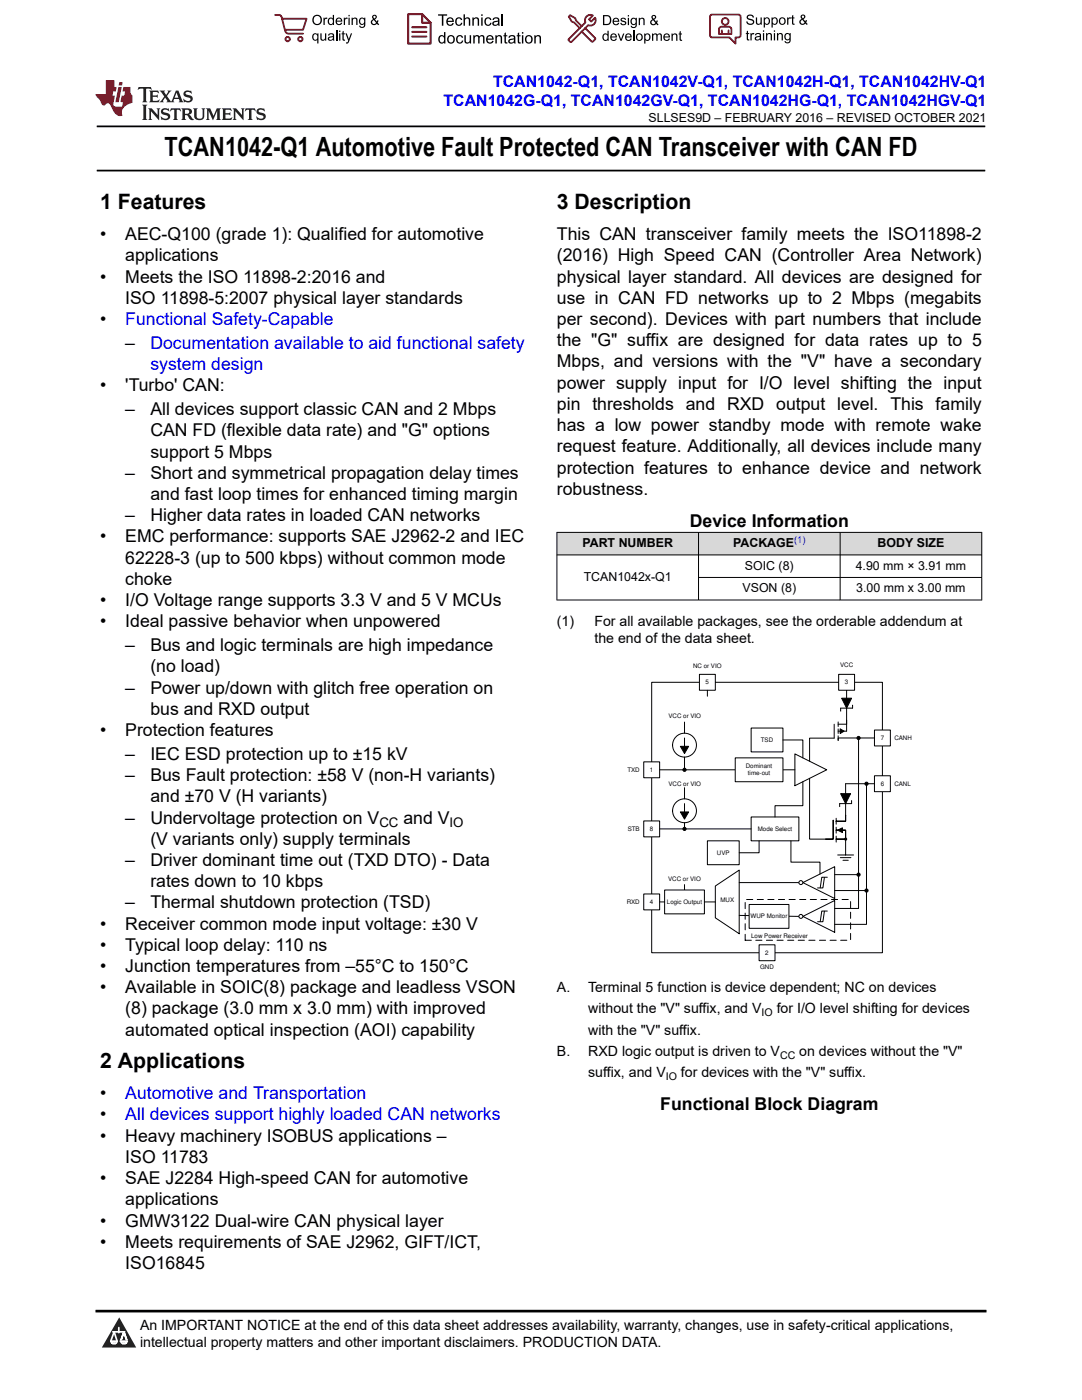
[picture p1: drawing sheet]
<svg xmlns="http://www.w3.org/2000/svg" width="216mm" height="279mm" viewBox="0 0 216 279" stroke-linecap="round" stroke-linejoin="round" font-family="sans-serif">
<path d="M19.3 25.2h177.3M19.3 34h177.3" fill="none" stroke="#000" stroke-width=".35"/>
<g fill="#d8d8d8">
<path d="M111.1 106.2h84.8v4.5h-84.8z" fill-rule="evenodd"/>
<path d="M111.2 106.3h28.1v4.4h-28.1z" fill-rule="evenodd"/>
<path d="M139.4 106.3h28.2v4.4h-28.2z" fill-rule="evenodd"/>
<path d="M167.7 106.3h28.1v4.4h-28.1z" fill-rule="evenodd"/>
</g>
<g fill="none" stroke="#000" stroke-width=".2">
<path d="M111.1 106.2h84.9M111.1 110.7h84.9M111.1 119.7h84.9M111.1 106.2v13.6M139.4 106.2v13.6M139.4 115.2h56.6M167.6 106.2v13.6M195.9 106.2v13.6M130 136.2h46.1v53.9h-46.1zM167.9 139.3h2l-1 2zM168.9 137.4v8.5M167.7 141.3h2.4"/>
<path d="M136.6 176.5v1.3M147.5 176.1h11.9M166.3 163.7v3.8h-1.5M166.8 165.7h1.9v1.8h-1.9M166.8 163.3v1.2M166.8 165.1v1.2M166.8 166.9v1.2M167.1 165.7l1-.5v1zM168.7 162.7v1.2h-1.9M147.5 182.7l11.9 .2"/>
</g>
<g fill="#000">
<path d="M167.1 165.7l1-.5v1z"/>
<path d="M167.9 139.3h2l-1 2z" fill-rule="evenodd"/>
<circle cx="168.7" cy="167.5" r=".32"/>
</g>
<path d="M167.7 141.3v.6h.3M170.1 141.3v-.6h-.4" fill="none" stroke="#000" stroke-width=".2" stroke-dasharray=".6 .4"/>
<path d="M174.5 154.8h3.2v3.2h-3.2z" fill-rule="evenodd" fill="#fff"/>
<path d="M174.5 154.8h3.2v3.2h-3.2z" fill="none" stroke="#000" stroke-width=".2"/>
<path d="M174.5 145.7h3.2v3.2h-3.2z" fill-rule="evenodd" fill="#fff"/>
<g fill="none" stroke="#000" stroke-width=".2">
<path d="M174.5 145.7h3.2v3.2h-3.2zM174.5 147.3h-3.2v27.3h-4.8M174.5 156.4h-1.6v21.3h-6.4M160.2 176.1l6.3-3.1v6.3zM164.5 175.1l-.3 2.1h-1.1M165.1 175.1h-1.1l-.3 2.1"/>
<circle cx="171.3" cy="147.3" r=".32"/>
<circle cx="172.9" cy="156.4" r=".32"/>
</g>
<g fill="#000">
<circle cx="171.3" cy="147.3" r=".32"/>
<circle cx="172.9" cy="156.4" r=".32"/>
</g>
<path d="M149.9 145.3h6.3v4.8h-6.3z" fill-rule="evenodd" fill="#fff"/>
<path d="M149.9 145.3h6.3v4.8h-6.3zM158.6 150.5l6.4 3.1-6.4 3.2zM161.5 155.3v12.2h3.3M166.5 147.3h-5v4.6M167.7 158.4h2l-1 2zM168.7 156.4v6.4M167.1 170.6h3.2M167.5 160.4h2.4M167.7 171.2h2.1M168.2 171.7h1.1M168.7 167.5v3.1" fill="none" stroke="#000" stroke-width=".2"/>
<path d="M167.7 158.4h2l-1 2z" fill-rule="evenodd" fill="#000"/>
<path d="M167.5 160.4v.6h.3M169.9 160.4v-.6h-.4" fill="none" stroke="#000" stroke-width=".2" stroke-dasharray=".6 .4"/>
<path d="M141.1 167.8h6.4v4.8h-6.4z" fill-rule="evenodd" fill="#fff"/>
<path d="M141.1 167.8h6.4v4.8h-6.4z" fill="none" stroke="#000" stroke-width=".2"/>
<path d="M149.9 163h9.5v4.8h-9.5z" fill-rule="evenodd" fill="#fff"/>
<path d="M149.9 163h9.5v4.8h-9.5z" fill="none" stroke="#000" stroke-width=".2"/>
<path d="M128.4 178.4h3.2v3.2h-3.2z" fill-rule="evenodd" fill="#fff"/>
<path d="M128.4 178.4h3.2v3.2h-3.2z" fill="none" stroke="#000" stroke-width=".2"/>
<path d="M128.4 163.8h3.2v3.2h-3.2z" fill-rule="evenodd" fill="#fff"/>
<path d="M128.4 163.8h3.2v3.2h-3.2z" fill="none" stroke="#000" stroke-width=".2"/>
<path d="M132.6 177.6h8v4.8h-8z" fill-rule="evenodd" fill="#fff"/>
<path d="M132.6 177.6h8v4.8h-8z" fill="none" stroke="#000" stroke-width=".2"/>
<path d="M139.6 134.6h3.1v3.2h-3.1z" fill-rule="evenodd" fill="#fff"/>
<path d="M139.6 134.6h3.1v3.2h-3.1z" fill="none" stroke="#000" stroke-width=".2"/>
<path d="M167.3 134.6h3.2v3.2h-3.2z" fill-rule="evenodd" fill="#fff"/>
<path d="M167.3 134.6h3.2v3.2h-3.2zM131.6 180h1M131.6 165.4h5M140.6 180h2.1" fill="none" stroke="#000" stroke-width=".2"/>
<path d="M128.4 152h3.2v3.2h-3.2z" fill-rule="evenodd" fill="#fff"/>
<g fill="none" stroke="#000" stroke-width=".2">
<path d="M141.1 137.8v1.1M128.4 152h3.2v3.2h-3.2zM131.6 153.6h15.1M135.8 148.9h1.6l-.8 1.5zM136.6 144.1v2.2M136.6 147.3v2.1M136.6 151.1v2.5M156.2 147.7h4v3.5M156.2 153.6h2.4M168.7 156.4h4.2M171.3 147.3h-4.1v.5M136.6 165.4h13.3"/>
<path d="M151.5 167.8v2.4h-4M157.8 167.8v4.3h5.8v2.3"/>
<circle cx="136.6" cy="153.6" r=".32"/>
<circle cx="136.6" cy="148.7" r="2.38"/>
<circle cx="136.6" cy="165.4" r=".32"/>
</g>
<g fill="#000">
<path d="M135.8 148.9h1.6l-.8 1.5z"/>
<circle cx="136.6" cy="153.6" r=".32"/>
<circle cx="136.6" cy="165.4" r=".32"/>
</g>
<path d="M151.5 188.6h3.1v3.1h-3.1z" fill-rule="evenodd" fill="#fff"/>
<path d="M151.5 188.6h3.1v3.1h-3.1z" fill="none" stroke="#000" stroke-width=".2"/>
<circle cx="159.8" cy="176.1" r=".4" fill="#fff"/>
<g fill="none" stroke="#000" stroke-width=".2">
<path d="M136.6 157.2v2.2M160.2 156v4.8h-5.6v2.2M135.8 162h1.6l-.8 1.5zM136.6 160.4v2.1M136.6 164.2v.9"/>
<circle cx="136.6" cy="161.8" r="2.38"/>
<circle cx="159.8" cy="176.1" r=".4"/>
</g>
<path d="M135.8 162h1.6l-.8 1.5z" fill="#000"/>
<path d="M146.7 151.2h9.5v4.8h-9.5z" fill-rule="evenodd" fill="#fff"/>
<path d="M146.7 151.2h9.5v4.8h-9.5zM168.7 162.7v.1M160.2 182.9l6.3-3.2v6.4zM164.5 181.9l-.3 2.1h-1.1M165.1 181.8h-1.1l-.3 2.1" fill="none" stroke="#000" stroke-width=".2"/>
<circle cx="159.8" cy="182.9" r=".4" fill="#fff"/>
<g fill="none" stroke="#000" stroke-width=".2">
<path d="M142.7 176.8l4.8-3.2v12.7l-4.8-3.1zM171.3 174.6v6.7h-4.8M172.9 177.7v6.8h-6.4"/>
<circle cx="171.3" cy="174.6" r=".32"/>
<circle cx="172.9" cy="177.7" r=".32"/>
<circle cx="159.8" cy="182.9" r=".4"/>
</g>
<g fill="#000">
<circle cx="171.3" cy="174.6" r=".32"/>
<circle cx="172.9" cy="177.7" r=".32"/>
</g>
<path d="M149.5 180.5h7.9v4.8h-7.9z" fill-rule="evenodd" fill="#fff"/>
<path d="M166.5 144.5v2.8M167.2 144.1v.9M167.2 145.5v.9M167.2 146.9v.9M167.2 145.9h1.7M167.6 145.5l.8 .4-.8 .5zM168.9 143.7v.8h-1.7M149.5 180.5h7.9v4.8h-7.9z" fill="none" stroke="#000" stroke-width=".2"/>
<path d="M148.7 179.5h21v8.2h-21z" fill="none" stroke="#000" stroke-width=".2" stroke-dasharray="1.2 .9"/>
<path d="M167.6 145.5l.8 .4-.8 .5z" fill="#000"/>
<path d="M0 0h215.9v23.8h-215.9z" fill-rule="evenodd" fill="#fff"/>
<path d="M27.7 17.4l-.2 .6 .5-.3h.6v.1v2.2l-.2 .4h1l-.2-.4v-2.2v-.1h.5l.5 .3-.1-.6zM29.8 18.1l.2 .4v1.5l-.2 .4h1.9l.1-.6a1.08 1.08 0 0 1-1.3 .2v-.7h.6l.4 .2v-.6l-.4 .2h-.6v-.6l.2-.1a1 1 0 0 1 1 .2l-.1-.5zM31.8 18.1l1 1.1-1 1.2h.9l-.2-.2 .4-.7 .5 .7-.2 .2h1.6l-.2-.2 .1-.4h1l.1 .4-.1 .2h.9l-.2-.3-.8-2h-.5l-1 2.2-.8-1.1 .9-1.1h-.8l.2 .2-.5 .7-.3-.7 .1-.2zM35.2 18.5l.4 1h-.8zM36.8 18.2a.65 .65 0 0 0-.2 .7 .65 .65 0 0 0 .6 .5l.7 .2 .1 .2a.79 .79 0 0 1-.7 .4 .79 .79 0 0 1-.7-.5l.1 .7 .2-.1a.93 .93 0 0 0 1.1 .1 .93 .93 0 0 0 .4-1 1.46 1.46 0 0 0-1.2-.6l-.1-.3a1.09 1.09 0 0 1 1.2 .2l-.2-.6-.1 .1-.6-.2zM28.4 20.9l.2 .4v2.3l-.2 .3h1l-.2-.3v-2.3l.2-.4zM29.6 21.6l.2 .4v1.6l-.2 .3h.8l-.3-.3v-1.4l1.7 1.8v-2l.2-.4h-.8l.2 .2 .1 1.1-1.2-1.3zM32.3 21.8a.65 .65 0 0 0-.2 .7 .65 .65 0 0 0 .7 .4l.6 .2 .1 .2a.79 .79 0 0 1-.7 .4 .79 .79 0 0 1-.7-.5l.1 .7 .2-.1a.93 .93 0 0 0 1.1 .1 .93 .93 0 0 0 .4-.9 1.46 1.46 0 0 0-1.2-.6l-.1-.4a1.09 1.09 0 0 1 1.2 .2l-.2-.6-.1 .1-.6-.1zM34.1 21.6l-.1 .7a.63 .63 0 0 1 .7-.4l.1 1.7-.3 .3h1l-.2-.3v-1.7a.66 .66 0 0 1 .8 .4l-.1-.7zM36.2 21.6l.2 .4v1.6l-.2 .3h.9l-.2-.2v-.7h.5l.1 .2a.79 .79 0 0 0 1.2 .6l-1-.9a.61 .61 0 0 0 .6-.6 .61 .61 0 0 0-.5-.6zM36.9 21.9h.2a.47 .47 0 0 1 .5 .1 .47 .47 0 0 1 .1 .5l-.2 .2h-.6zM38.5 21.6l.2 .2a2.27 2.27 0 0 0 .4 2 1.04 1.04 0 0 0 1.7-.7v-1.3l.2-.2h-.8l.2 .4v1.1a.6 .6 0 0 1-.6 .6 .6 .6 0 0 1-.6-.6v-1.1l.3-.4zM41.1 21.6l.2 .4v1.6l-.2 .3h.7l-.2-.3v-1.5l.9 1.9 .8-1.9v1.5l-.2 .3h1l-.3-.3v-1.6l.3-.4h-.8l-.7 1.5-.7-1.5zM44.3 21.6l.2 .4v1.6l-.2 .3h1.9l.1-.5a1.09 1.09 0 0 1-1.3 .1v-.6h.6l.4 .1v-.6l-.4 .2h-.6v-.6l.2-.1a1.01 1.01 0 0 1 1 .3l-.1-.6zM46.4 21.6l.3 .4v1.6l-.3 .3h.8l-.2-.3v-1.4l1.6 1.8v-2l.2-.4h-.7l.2 .2v1.1l-1.2-1.3zM49 21.6l-.1 .7a.63 .63 0 0 1 .8-.4v1.7l-.3 .3h1l-.2-.3v-1.7a.66 .66 0 0 1 .8 .4l-.1-.7zM51.4 21.8a.65 .65 0 0 0-.2 .7 .65 .65 0 0 0 .6 .4l.6 .2 .2 .2a.79 .79 0 0 1-.8 .4 .79 .79 0 0 1-.6-.5l.1 .7 .2-.1a.93 .93 0 0 0 1 .1 .93 .93 0 0 0 .5-.9 1.46 1.46 0 0 0-1.3-.6l-.1-.4a1.09 1.09 0 0 1 1.3 .2l-.2-.6-.2 .1-.5-.1z" fill="#231f20"/>
<path d="M21.1 16v2.8h-2.1l.1 .3 .9 1a.95 .95 0 0 0 .9 .9 .59 .59 0 0 1 .6-.4 .59 .59 0 0 1 .5 .4l.4 .8a1.59 1.59 0 0 0 2.1 1.3 1.61 1.61 0 0 1 1-2.2l1-.4-.1-1.5a1.59 1.59 0 0 1-.4-1.6h-1.4l-.2 .9h.5l-.1 .8h-.5l-.2 1v.2l.4 .1-.2 .9h-.6a.73 .73 0 0 1-1.1-.7l.3-1.5h-.5l.2-.8h.5l.2-.9h-.5v-1.4zM23.6 17.4l-.6 3h.7l.6-3zM23.8 16.4l-.1 .7h.7l.1-.7z" fill="#ed1c24"/>
<g fill="#000">
<path d="M62.3 4a1 1 0 0 1 2 0 1 1 0 0 1-2 0zM62.8 3.4a.78 .78 0 0 0-.1 1.1 .78 .78 0 0 0 1.1 .1 .78 .78 0 0 0 .1-1.1 .78 .78 0 0 0-1.1-.1z" fill-rule="evenodd"/>
<path d="M62.5 6.8l.4-.2 .4 .3v-.2h.2v2h-.2v-.7a.68 .68 0 0 1-.9-.1 .68 .68 0 0 1 0-.9zM62.6 7a.51 .51 0 0 0-.1 .6 .51 .51 0 0 0 .7 .2 .51 .51 0 0 0 .1-.7 .51 .51 0 0 0-.7-.1z" fill-rule="evenodd"/>
<path d="M64.5 3.5h.3v.3l.1-.3h.3l.1 .1-.1 .2a.32 .32 0 0 0-.3 0 .32 .32 0 0 0-.1 .4v.8h-.3z" fill-rule="evenodd"/>
<path d="M63.9 6.7h.3v.8a.36 .36 0 0 0 .3 .4 .36 .36 0 0 0 .4-.5v-.7h.2v1.4h-.2v-.2a.51 .51 0 0 1-.6 .2 .51 .51 0 0 1-.4-.5z" fill-rule="evenodd"/>
<path d="M65.6 3.7l.4-.2 .4 .2v-.7h.3v2h-.3v-.2a.7 .7 0 0 1-1-.1 .7 .7 0 0 1 .2-1zM65.8 3.8a.51 .51 0 0 0-.1 .7 .51 .51 0 0 0 .6 .2 .51 .51 0 0 0 .1-.7 .51 .51 0 0 0-.6-.2z" fill-rule="evenodd"/>
<path d="M65.6 6.8a.66 .66 0 0 1 .8-.1 .66 .66 0 0 1 .3 .8v.6h-.2l-.1-.2a.52 .52 0 0 1-.7 .2 .52 .52 0 0 1-.2-.6l.3-.2a.42 .42 0 0 0 .6-.3l-.3-.2-.3 .1-.1 .2h-.3zM65.7 7.6a.35 .35 0 0 0 .3 .4 .35 .35 0 0 0 .4-.4v-.2z" fill-rule="evenodd"/>
<path d="M67.7 6.1h.2v.3h-.2zM67.7 6.7h.2v1.4h-.2z" fill-rule="evenodd"/>
<path d="M67.1 3.7a.68 .68 0 0 1 .9-.1 .68 .68 0 0 1 .3 .7h-1.1a.42 .42 0 0 0 .3 .5 .42 .42 0 0 0 .5-.3h.3a.73 .73 0 0 1-1.1 .4 .73 .73 0 0 1-.1-1.2zM67.4 3.8l-.2 .3h.8l-.2-.4z" fill-rule="evenodd"/>
<path d="M68.6 3.5h.2v.3l.2-.3h.3l.1 .1-.1 .2a.32 .32 0 0 0-.4 0 .32 .32 0 0 0-.1 .4v.8h-.2z" fill-rule="evenodd"/>
<path d="M68.3 6.3l.3-.1v.5h.2v.1h-.2v.9l.3 .4a.36 .36 0 0 1-.4 0 .36 .36 0 0 1-.2-.4v-.9h-.1v-.1h.1z" fill-rule="evenodd"/>
<path d="M68.9 6.7h.3l.4 1.1 .4-1.1h.3l-.6 1.4a.51 .51 0 0 1-.6 .6l-.1-.3h.3l.2-.3z" fill-rule="evenodd"/>
<path d="M69.5 3h.3v.3h-.3zM69.5 3.5h.3v1.5h-.3z" fill-rule="evenodd"/>
<path d="M70.2 3.5h.2v.2a.52 .52 0 0 1 .6-.2 .52 .52 0 0 1 .3 .6v.9h-.2v-.9a.34 .34 0 0 0-.3-.4 .34 .34 0 0 0-.4 .3v1h-.2z" fill-rule="evenodd"/>
<path d="M71.8 3.7l.4-.2 .5 .2v-.2h.2v1.3a.64 .64 0 0 1-.5 .8 .64 .64 0 0 1-.7-.5h.2a.41 .41 0 0 0 .5 .2 .41 .41 0 0 0 .2-.5 .69 .69 0 0 1-.9-.1 .69 .69 0 0 1 .1-1zM72 3.8a.5 .5 0 0 0-.1 .7 .5 .5 0 0 0 .7 .1 .5 .5 0 0 0 .1-.6 .5 .5 0 0 0-.7-.2z" fill-rule="evenodd"/>
<path d="M74.4 3.1a.47 .47 0 0 1 .7 .1 .47 .47 0 0 1-.3 .7l.4 .4 .1-.3 .2 .1-.1 .4 .3 .3-.2 .2-.3-.3a.63 .63 0 0 1-1 .1 .63 .63 0 0 1 .3-1l-.3-.4zM74.5 3.4a.27 .27 0 0 0 .5 0 .27 .27 0 0 0-.5 0zM74.4 4.1a.4 .4 0 0 0 0 .6 .4 .4 0 0 0 .6-.1l-.4-.6z" fill-rule="evenodd"/>
<path d="M87.4 2.9h1.8v.2h-.7v2h-.3v-2h-.8z" fill-rule="evenodd"/>
<path d="M87.6 7.2l.5-.2 .5 .2v-.8h.3v2.3h-.3v-.2a.76 .76 0 0 1-1-.1 .76 .76 0 0 1-.1-1zM87.9 7.4a.58 .58 0 0 0-.2 .7 .58 .58 0 0 0 .8 .2 .58 .58 0 0 0 .1-.7 .58 .58 0 0 0-.7-.2z" fill-rule="evenodd"/>
<path d="M89.5 7.2a.81 .81 0 0 1 1.1 .1 .81 .81 0 0 1-.2 1.2 .81 .81 0 0 1-1.1-.2l-.1-.7zM89.6 7.4a.57 .57 0 0 0 0 .8 .57 .57 0 0 0 .8 0 .57 .57 0 0 0 0-.7 .57 .57 0 0 0-.8-.1z" fill-rule="evenodd"/>
<path d="M89.3 3.7a.77 .77 0 0 1 .9-.2 .77 .77 0 0 1 .4 .9h-1.3a.48 .48 0 0 0 .4 .5 .48 .48 0 0 0 .6-.3h.3a.83 .83 0 0 1-1.3 .4 .83 .83 0 0 1 0-1.3zM89.5 3.8l-.2 .4h1l-.3-.5z" fill-rule="evenodd"/>
<path d="M91 3.7a.7 .7 0 0 1 1.2 .3h-.2a.45 .45 0 0 0-.6-.3 .45 .45 0 0 0-.3 .6 .45 .45 0 0 0 .3 .6 .45 .45 0 0 0 .6-.4l.3 .1a.76 .76 0 0 1-1.1 .5 .76 .76 0 0 1-.3-1.1z" fill-rule="evenodd"/>
<path d="M91.2 7.2a.7 .7 0 0 1 1.2 .3l-.3 .1a.45 .45 0 0 0-.5-.4 .45 .45 0 0 0-.3 .7 .45 .45 0 0 0 .3 .6 .45 .45 0 0 0 .6-.4h.2a.76 .76 0 0 1-1 .5 .76 .76 0 0 1-.4-1.1z" fill-rule="evenodd"/>
<path d="M92.5 2.9h.3v.8a.59 .59 0 0 1 .7-.2 .59 .59 0 0 1 .3 .6v1h-.2v-1a.4 .4 0 0 0-.5-.4 .4 .4 0 0 0-.3 .5v.9h-.3z" fill-rule="evenodd"/>
<path d="M92.7 7h.2v.9a.41 .41 0 0 0 .5 .6 .41 .41 0 0 0 .3-.6v-.9h.3v1.7h-.3v-.3a.58 .58 0 0 1-.7 .3 .58 .58 0 0 1-.3-.7z" fill-rule="evenodd"/>
<path d="M94.3 3.5h.2v.2a.59 .59 0 0 1 .7-.2 .59 .59 0 0 1 .4 .6v1h-.3v-1a.41 .41 0 0 0-.4-.4 .41 .41 0 0 0-.4 .5v.9h-.2z" fill-rule="evenodd"/>
<path d="M94.4 7h.3v.3a.56 .56 0 0 1 1 0 .54 .54 0 0 1 .6-.3 .54 .54 0 0 1 .4 .5v1.2h-.3v-1.1a.34 .34 0 0 0-.3-.4 .34 .34 0 0 0-.4 .3v1.2h-.3v-1.1a.38 .38 0 0 0-.5-.3 .38 .38 0 0 0-.2 .5v.9h-.3z" fill-rule="evenodd"/>
<path d="M96 2.9h.3v.3h-.3zM96 3.5h.3v1.6h-.3z" fill-rule="evenodd"/>
<path d="M96.8 3.7a.7 .7 0 0 1 1.3 .3h-.3a.45 .45 0 0 0-.6-.3 .45 .45 0 0 0-.3 .6 .45 .45 0 0 0 .3 .6 .45 .45 0 0 0 .6-.4l.3 .1a.76 .76 0 0 1-1.1 .5 .76 .76 0 0 1-.3-1.1z" fill-rule="evenodd"/>
<path d="M97.2 7.2a.77 .77 0 0 1 .9-.1 .77 .77 0 0 1 .4 .8h-1.2a.48 .48 0 0 0 .3 .6 .48 .48 0 0 0 .6-.4l.3 .1a.83 .83 0 0 1-1.3 .3 .83 .83 0 0 1 0-1.3zM97.4 7.4l-.1 .3h.9l-.2-.4z" fill-rule="evenodd"/>
<path d="M98.8 7h.3v.3a.59 .59 0 0 1 .7-.3 .59 .59 0 0 1 .4 .7v1h-.3v-1a.41 .41 0 0 0-.5-.5 .41 .41 0 0 0-.3 .6v.9h-.3z" fill-rule="evenodd"/>
<path d="M98.4 3.7a.74 .74 0 0 1 1-.2 .74 .74 0 0 1 .3 .9v.7h-.3v-.2a.59 .59 0 0 1-.8 .3 .59 .59 0 0 1-.3-.8l1.1-.3a.42 .42 0 0 0-.4-.4 .42 .42 0 0 0-.5 .3h-.2zM98.6 4.5a.36 .36 0 0 0 .2 .5 .36 .36 0 0 0 .5-.2l.1-.5z" fill-rule="evenodd"/>
<path d="M100.7 6.6l.2-.1v.5h.3v.2h-.3v1l.1 .2h.2l.1 .3a.41 .41 0 0 1-.5-.1 .41 .41 0 0 1-.1-.4v-1h-.2v-.2h.2z" fill-rule="evenodd"/>
<path d="M101.6 7.2a.74 .74 0 0 1 .9-.2 .74 .74 0 0 1 .3 1l.1 .7h-.3v-.2a.59 .59 0 0 1-.8 .2 .59 .59 0 0 1-.3-.8l1-.3a.42 .42 0 0 0-.3-.4 .42 .42 0 0 0-.5 .3h-.3zM101.8 8.1a.36 .36 0 0 0 .1 .5 .36 .36 0 0 0 .5-.3l.2-.4z" fill-rule="evenodd"/>
<path d="M103.3 6.6l.3-.1v.5h.3v.2h-.3v1l.1 .2h.2v.3a.41 .41 0 0 1-.5-.1 .41 .41 0 0 1-.1-.4v-1h-.2v-.2h.2z" fill-rule="evenodd"/>
<path d="M104.1 6.4h.3v.3h-.3zM104.1 7h.3v1.7h-.3z" fill-rule="evenodd"/>
<path d="M105 7.2a.81 .81 0 0 1 1.1 .1 .81 .81 0 0 1-.1 1.2 .81 .81 0 0 1-1.2-.2v-.7zM105.2 7.4a.57 .57 0 0 0-.1 .8 .57 .57 0 0 0 .8 0 .57 .57 0 0 0 0-.7 .57 .57 0 0 0-.7-.1z" fill-rule="evenodd"/>
<path d="M106.6 7h.3v.3a.59 .59 0 0 1 .7-.3 .59 .59 0 0 1 .4 .7v1h-.3v-1a.41 .41 0 0 0-.5-.5 .41 .41 0 0 0-.3 .6v.9h-.3z" fill-rule="evenodd"/>
<path d="M120.3 3h.7a1 1 0 0 1 1 1 1 1 0 0 1-1 1h-.7zM120.6 3.2v1.6h.4a.77 .77 0 0 0 .7-.8 .77 .77 0 0 0-.7-.8z" fill-rule="evenodd"/>
<path d="M120.4 6.9l.4-.2 .4 .2v-.8h.3v2h-.3v-.1a.7 .7 0 0 1-.9-.2 .7 .7 0 0 1 .1-.9zM120.6 7a.51 .51 0 0 0-.1 .7 .51 .51 0 0 0 .6 .1 .51 .51 0 0 0 .1-.6 .51 .51 0 0 0-.6-.2z" fill-rule="evenodd"/>
<path d="M122 6.9a.68 .68 0 0 1 .8-.2 .68 .68 0 0 1 .3 .8h-1.1a.42 .42 0 0 0 .3 .5 .42 .42 0 0 0 .5-.3h.3a.73 .73 0 0 1-1.1 .3 .73 .73 0 0 1 0-1.1zM122.2 7l-.2 .3h.8l-.2-.4z" fill-rule="evenodd"/>
<path d="M122.4 3.7a.68 .68 0 0 1 .8-.1 .68 .68 0 0 1 .4 .8h-1.1a.42 .42 0 0 0 .3 .4 .42 .42 0 0 0 .5-.3l.3 .1a.73 .73 0 0 1-1.2 .3 .73 .73 0 0 1 0-1.2zM122.6 3.8l-.1 .3h.8l-.2-.3z" fill-rule="evenodd"/>
<path d="M123.9 3.7l.1-.1a.62 .62 0 0 1 .9 .3l-.2 .1a.29 .29 0 0 0-.3-.3 .29 .29 0 0 0-.3 .3l.1 .1a.58 .58 0 0 1 .6 .1 .58 .58 0 0 1 .1 .6 .67 .67 0 0 1-1.1-.2l.2-.1a.33 .33 0 0 0 .4 .4 .33 .33 0 0 0 .3-.4 .71 .71 0 0 1-.9-.6z" fill-rule="evenodd"/>
<path d="M123.3 6.7h.2l.4 1.2 .4-1.2h.3l-.6 1.4h-.2z" fill-rule="evenodd"/>
<path d="M125.3 3h.2v.3h-.2zM125.3 3.6h.2v1.4h-.2z" fill-rule="evenodd"/>
<path d="M124.9 6.9a.68 .68 0 0 1 .8-.2 .68 .68 0 0 1 .4 .8h-1.1a.42 .42 0 0 0 .3 .5 .42 .42 0 0 0 .5-.3h.3a.73 .73 0 0 1-1.2 .3 .73 .73 0 0 1 0-1.1zM125.1 7l-.1 .3h.8l-.2-.4z" fill-rule="evenodd"/>
<path d="M126 3.7l.4-.2 .4 .2v-.1h.3v1.2a.64 .64 0 0 1-.5 .8 .64 .64 0 0 1-.8-.5l.3 .1a.41 .41 0 0 0 .5 .2 .41 .41 0 0 0 .2-.6 .69 .69 0 0 1-.9-.1 .69 .69 0 0 1 .1-1zM126.2 3.9a.5 .5 0 0 0-.1 .6 .5 .5 0 0 0 .6 .2 .5 .5 0 0 0 .2-.7 .5 .5 0 0 0-.7-.1z" fill-rule="evenodd"/>
<path d="M126.9 7.4a.73 .73 0 0 1 1.4 0 .73 .73 0 0 1-1.4 0zM127.3 7a.5 .5 0 0 0-.1 .7 .5 .5 0 0 0 .7 0 .5 .5 0 0 0 0-.6 .5 .5 0 0 0-.6-.1z" fill-rule="evenodd"/>
<path d="M127.5 3.6h.2v.2a.52 .52 0 0 1 .6-.3 .52 .52 0 0 1 .3 .6v.9h-.2v-.9a.34 .34 0 0 0-.3-.4 .34 .34 0 0 0-.4 .3v1h-.2z" fill-rule="evenodd"/>
<path d="M128.5 6.7h.3v.2a.67 .67 0 0 1 .9 0 .67 .67 0 0 1 0 .9 .55 .55 0 0 1-.9 .2v.7h-.3zM128.9 7a.5 .5 0 0 0-.1 .7 .5 .5 0 0 0 .6 .1 .5 .5 0 0 0 .2-.6 .5 .5 0 0 0-.7-.2z" fill-rule="evenodd"/>
<path d="M130.1 6.7h.2v.2a.49 .49 0 0 1 .9 0l.4-.2a.42 .42 0 0 1 .5 .4v1h-.3v-.9a.3 .3 0 0 0-.2-.3 .3 .3 0 0 0-.4 .2v1h-.2v-.9a.33 .33 0 0 0-.5-.3 .33 .33 0 0 0-.2 .5v.7h-.2z" fill-rule="evenodd"/>
<path d="M130.1 3.1a.47 .47 0 0 1 .8 .1 .47 .47 0 0 1-.3 .7l.3 .4 .1-.2h.3l-.2 .5 .3 .3-.2 .2-.3-.3a.63 .63 0 0 1-1 .1 .63 .63 0 0 1 .3-1l-.2-.5zM130.2 3.5a.27 .27 0 0 0 .5 0 .27 .27 0 0 0-.5 0zM130.2 4.1a.4 .4 0 0 0 0 .7 .4 .4 0 0 0 .6-.2l-.5-.6z" fill-rule="evenodd"/>
<path d="M132.5 6.9a.68 .68 0 0 1 .9-.2 .68 .68 0 0 1 .3 .8h-1.1a.42 .42 0 0 0 .3 .5 .42 .42 0 0 0 .5-.3h.3a.73 .73 0 0 1-1.1 .3 .73 .73 0 0 1-.1-1.1zM132.7 7l-.1 .3h.8l-.2-.4z" fill-rule="evenodd"/>
<path d="M134 6.7h.2v.2a.52 .52 0 0 1 .6-.2 .52 .52 0 0 1 .4 .6v.8h-.3v-.8a.34 .34 0 0 0-.2-.4 .34 .34 0 0 0-.4 .2l-.1 1h-.2z" fill-rule="evenodd"/>
<path d="M135.6 6.3l.2-.1v.5h.3v.2h-.3v.8l.3 .4a.36 .36 0 0 1-.4 0 .36 .36 0 0 1-.1-.4v-.8h-.2v-.2h.2z" fill-rule="evenodd"/>
<path d="M149.2 3a.8 .8 0 0 1 1.2 .5h-.2a.44 .44 0 0 0-.5-.4 .44 .44 0 0 0-.4 .5l.2 .1a.9 .9 0 0 1 1 .8 .84 .84 0 0 1-.9 .5 .84 .84 0 0 1-.7-.7h.3a.52 .52 0 0 0 .5 .5 .52 .52 0 0 0 .5-.6l-.2-.1a.85 .85 0 0 1-1-.8z" fill-rule="evenodd"/>
<path d="M149 6.3l.3-.2v.5h.2v.2h-.2v.9l.2 .4a.36 .36 0 0 1-.4-.1 .36 .36 0 0 1-.1-.4v-.8h-.2v-.2h.2z" fill-rule="evenodd"/>
<path d="M149.7 6.6h.3v.2l.1-.2h.3l.1 .1-.1 .2a.32 .32 0 0 0-.3 0 .32 .32 0 0 0-.1 .4v.8h-.3z" fill-rule="evenodd"/>
<path d="M150.7 6.8a.66 .66 0 0 1 .9-.2 .66 .66 0 0 1 .3 .9v.6h-.2l-.1-.2a.52 .52 0 0 1-.7 .2 .52 .52 0 0 1-.2-.7l.2-.1a.42 .42 0 0 0 .7-.3l-.3-.2h-.3l-.1 .3-.3-.1zM150.9 7.5a.35 .35 0 0 0 .3 .5 .35 .35 0 0 0 .4-.4v-.3z" fill-rule="evenodd"/>
<path d="M150.8 3.5h.3v.8a.36 .36 0 0 0 .3 .5 .36 .36 0 0 0 .4-.5v-.8h.2v1.4h-.2v-.2a.51 .51 0 0 1-.6 .3 .51 .51 0 0 1-.4-.6z" fill-rule="evenodd"/>
<path d="M152.2 6.1h.3v.2h-.3zM152.2 6.6h.3v1.5h-.3z" fill-rule="evenodd"/>
<path d="M152.4 3.5h.2v.2a.67 .67 0 0 1 .9 0 .67 .67 0 0 1 .1 .9 .55 .55 0 0 1-1 .2v.7h-.2zM152.7 3.8a.5 .5 0 0 0-.1 .7 .5 .5 0 0 0 .7 .1 .5 .5 0 0 0 .1-.6 .5 .5 0 0 0-.7-.2z" fill-rule="evenodd"/>
<path d="M152.9 6.6h.2v.2a.52 .52 0 0 1 .6-.2 .52 .52 0 0 1 .3 .6v.9h-.2v-.9a.34 .34 0 0 0-.3-.4 .34 .34 0 0 0-.4 .2v1.1h-.2z" fill-rule="evenodd"/>
<path d="M153.9 3.5h.3v.2a.67 .67 0 0 1 .9 0 .67 .67 0 0 1 0 .9 .55 .55 0 0 1-.9 .2v.7h-.3zM154.3 3.8a.5 .5 0 0 0-.1 .7 .5 .5 0 0 0 .6 .1 .5 .5 0 0 0 .2-.6 .5 .5 0 0 0-.7-.2z" fill-rule="evenodd"/>
<path d="M154.4 6.1h.3v.2h-.3zM154.4 6.6h.3v1.5h-.3z" fill-rule="evenodd"/>
<path d="M155 6.6h.3v.2a.52 .52 0 0 1 .6-.2 .52 .52 0 0 1 .3 .6v.9h-.2v-.9a.34 .34 0 0 0-.3-.4 .34 .34 0 0 0-.4 .2v1.1h-.3z" fill-rule="evenodd"/>
<path d="M155.4 4.2a.75 .75 0 0 1 1.5 0 .75 .75 0 0 1-1.5 0zM155.8 3.8a.5 .5 0 0 0-.1 .7 .5 .5 0 0 0 .8 0 .5 .5 0 0 0 0-.7 .5 .5 0 0 0-.7 0z" fill-rule="evenodd"/>
<path d="M156.7 6.8l.4-.2 .5 .2v-.2h.2v1.3a.64 .64 0 0 1-.5 .7 .64 .64 0 0 1-.8-.4h.3a.41 .41 0 0 0 .5 .2 .41 .41 0 0 0 .2-.5 .69 .69 0 0 1-.9-.1 .69 .69 0 0 1 .1-1zM156.9 6.9a.5 .5 0 0 0-.1 .7 .5 .5 0 0 0 .6 .1 .5 .5 0 0 0 .2-.7 .5 .5 0 0 0-.7-.1z" fill-rule="evenodd"/>
<path d="M157.1 3.5h.2v.2l.1-.2h.3h.2l-.1 .3a.32 .32 0 0 0-.4 0 .32 .32 0 0 0-.1 .4v.7h-.2z" fill-rule="evenodd"/>
<path d="M158 3.1l.3-.1v.5h.2v.2h-.2v.8l.3 .4a.36 .36 0 0 1-.4 0 .36 .36 0 0 1-.2-.4v-.8h-.1v-.2h.1z" fill-rule="evenodd"/>
<path d="M159.9 3a.47 .47 0 0 1 .7 .1 .47 .47 0 0 1-.3 .7l.4 .5 .1-.3h.2l-.1 .5 .3 .3-.2 .2-.3-.3a.63 .63 0 0 1-1 .1 .63 .63 0 0 1 .3-1l-.3-.5zM160 3.4a.27 .27 0 0 0 .5 0 .27 .27 0 0 0-.5 0zM159.9 4.1a.4 .4 0 0 0 0 .6 .4 .4 0 0 0 .6-.2l-.4-.6z" fill-rule="evenodd"/>
</g>
<path d="M67.2 6.1v2M126.5 6.1v2" fill="none" stroke="#000" stroke-width=".25"/>
<g fill="none" stroke="#de0000" stroke-width=".37">
<path d="M54.9 3h.9a1.19 1.19 0 0 1 .6 1.2l.6 2.1a.85 .85 0 0 0 1 .4h2.5M56.3 3.7h4.9l-.7 2.2h-3.6M116.1 5.2l-1.2-1.1-.1-.5-1-.6-.3 .3 .6 1 .5 .2 1.1 1.1M116.8 5.6l1.9 2v.3l-.4 .4h-.3l-1.9-2zM116.8 5.6l.6-.6a1.07 1.07 0 0 0 1.2-.2 1.07 1.07 0 0 0 .1-1.3l-.7 .8-.5-.4 .8-.8a1.07 1.07 0 0 0-1.2 .2 1.07 1.07 0 0 0-.3 1.2l-3.3 3.3v.3l.3 .3h.2l2.1-2.1M141.7 3.1l.4-.2h5.3l.3 .2 .1 3.9-.2 .4-.8 .1v1.2l-1.3-1.2h-3.4l-.4-.2zM143.5 5.6l.5-.3 1.7 .1 .2 .5v.9h-2.4zM144 6.1v.7M145.4 6.1v.7"/>
<circle cx="57.4" cy="7.8" r=".44"/>
<circle cx="59.9" cy="7.8" r=".44"/>
<circle cx="144.7" cy="4.3" r=".67"/>
</g>
<path d="M100.2 2.9v2.2" fill="none" stroke="#000" stroke-width=".28"/>
<path d="M81.4 2.8h2.8v1.7h1.7v4.2h-4.5zM82.3 6.4h2.8M82.3 5.4h2.8M82.3 7.3h2.8M84.2 2.8l1.7 1.7" fill="none" stroke="#de0000" stroke-width=".42"/>
<path d="M0 261.4h215.9v18h-215.9z" fill-rule="evenodd" fill="#fff"/>
<path d="M23.8 262.9l3.4 6h-6.9z" fill="#231f20"/>
<path d="M22.1 267.7h1.3l-.4 .5h-.3a.55 .55 0 0 1-.6-.5z" fill-rule="evenodd" fill="#fff"/>
<path d="M22.1 267.7h1.3l-.4 .5h-.3a.55 .55 0 0 1-.6-.5z" fill="none" stroke="#231f20" stroke-width=".34"/>
<path d="M22.1 267.7h1.3l-.4 .5h-.5zM22.6 265.8h.1M22.6 265.8h2.3zM23.7 265.9h.1M23.7 264.9v1zM24 267.7h.1" fill="none" stroke="#fff" stroke-width=".34"/>
<path d="M24.7 265.8l-.7 1.9z" fill="#fff"/>
<path d="M24.7 265.8l-.7 1.9z" fill="none" stroke="#fff" stroke-width=".34"/>
<path d="M24.7 265.8l.7 1.9z" fill="#fff"/>
<path d="M24.7 265.8l.7 1.9zM25.3 267.7h.1" fill="none" stroke="#fff" stroke-width=".34"/>
<path d="M22.8 265.8l-.7 1.9z" fill="#fff"/>
<path d="M22.8 265.8l-.7 1.9z" fill="none" stroke="#fff" stroke-width=".34"/>
<path d="M22.8 265.8l.6 1.9z" fill="#fff"/>
<path d="M22.8 265.8l.6 1.9z" fill="none" stroke="#fff" stroke-width=".34"/>
<path d="M24.1 267.7h1.3a.65 .65 0 0 1-.6 .5 .65 .65 0 0 1-.7-.5z" fill-rule="evenodd" fill="#fff"/>
<path d="M24.1 267.7h1.3a.65 .65 0 0 1-.6 .5 .65 .65 0 0 1-.7-.5z" fill="none" stroke="#231f20" stroke-width=".34"/>
<path d="M24 267.7h.1M24.1 267.7h1.3l-.4 .5h-.5z" fill="none" stroke="#fff" stroke-width=".34"/>
<path d="M19 261.7h177.8" fill="none" stroke="#000" stroke-width=".53"/>
<text font-size="5.3" x="32.8" y="31.2">TCAN1042-Q1 Automotive Fault Protected CAN Transceiver with CAN FD</text>
<g font-size="4.2">
<text x="20" y="41.8">1 Features</text>
<text x="111.1" y="41.8">3 Description</text>
<text x="20" y="213.2">2 Applications</text>
</g>
<g font-size="3.5">
<text x="20" y="47.9">•</text>
<text x="25" y="47.9">AEC-Q100 (grade 1): Qualified for automotive</text>
<text x="111.1" y="47.9">This CAN transceiver family meets the ISO11898-2</text>
<text x="25" y="52.2">applications</text>
<text x="111.1" y="52.2">(2016) High Speed CAN (Controller Area Network)</text>
<text x="20" y="56.4">•</text>
<text x="25" y="56.4">Meets the ISO 11898-2:2016 and</text>
<text x="111.1" y="56.4">physical layer standard. All devices are designed for</text>
<text x="20" y="64.9">•</text>
<text x="25" y="60.6">ISO 11898-5:2007 physical layer standards</text>
<text x="111.1" y="60.6">use in CAN FD networks up to 2 Mbps (megabits</text>
<text x="111.1" y="64.9">per second). Devices with part numbers that include</text>
<text x="25" y="69.6">–</text>
<text x="111.1" y="69.1">the &quot;G&quot; suffix are designed for data rates up to 5</text>
<text x="111.1" y="73.3">Mbps, and versions with the &quot;V&quot; have a secondary</text>
<text x="111.1" y="77.6">power supply input for I/O level shifting the input</text>
<text x="20" y="78.1">•</text>
<text x="25" y="78.1">'Turbo' CAN:</text>
<text x="25" y="82.9">–</text>
<text x="30" y="82.9">All devices support classic CAN and 2 Mbps</text>
<text x="111.1" y="81.8">pin thresholds and RXD output level. This family</text>
<text x="30" y="87.1">CAN FD (flexible data rate) and &quot;G&quot; options</text>
<text x="111.1" y="86">has a low power standby mode with remote wake</text>
<text x="25" y="95.6">–</text>
<text x="30" y="91.3">support 5 Mbps</text>
<text x="30" y="95.6">Short and symmetrical propagation delay times</text>
<text x="111.1" y="94.5">protection features to enhance device and network</text>
<text x="111.1" y="90.3">request feature. Additionally, all devices include many</text>
<text x="30" y="99.8">and fast loop times for enhanced timing margin</text>
<text x="111.1" y="98.7">robustness.</text>
<text x="25" y="104">–</text>
<text x="30" y="104">Higher data rates in loaded CAN networks</text>
<text x="137.6" y="105.1">Device Information</text>
<text x="20" y="108.3">•</text>
<text x="25" y="108.3">EMC performance: supports SAE J2962-2 and IEC</text>
<text x="25" y="112.5">62228-3 (up to 500 kbps) without common mode</text>
<text x="25" y="116.7">choke</text>
<text x="20" y="121">•</text>
<text x="20" y="125.2">•</text>
<text x="25" y="121">I/O Voltage range supports 3.3 V and 5 V MCUs</text>
<text x="25" y="125.2">Ideal passive behavior when unpowered</text>
<text x="25" y="130">–</text>
<text x="30" y="130">Bus and logic terminals are high impedance</text>
<text x="30" y="134.2">(no load)</text>
<text x="25" y="138.4">–</text>
<text x="30" y="138.4">Power up/down with glitch free operation on</text>
<text x="30" y="142.7">bus and RXD output</text>
<text x="20" y="146.9">•</text>
<text x="25" y="146.9">Protection features</text>
<text x="25" y="151.7">–</text>
<text x="25" y="155.9">–</text>
<text x="30" y="151.7">IEC ESD protection up to ±15 kV</text>
<text x="30" y="155.9">Bus Fault protection: ±58 V (non-H variants)</text>
<text x="30" y="160.1">and ±70 V (H variants)</text>
<text x="25" y="164.4">–</text>
<text x="30" y="164.4">Undervoltage protection on V</text>
<text x="80.5" y="164.4">and V</text>
<text x="25" y="172.8">–</text>
<text x="30" y="168.6">(V variants only) supply terminals</text>
<text x="30" y="172.8">Driver dominant time out (TXD DTO) - Data</text>
<text x="30" y="177.1">rates down to 10 kbps</text>
<text x="20" y="185.5">•</text>
<text x="25" y="181.3">–</text>
<text x="25" y="185.5">Receiver common mode input voltage: ±30 V</text>
<text x="30" y="181.3">Thermal shutdown protection (TSD)</text>
<text x="20" y="189.8">•</text>
<text x="25" y="189.8">Typical loop delay: 110 ns</text>
<text x="20" y="194">•</text>
<text x="25" y="194">Junction temperatures from –55°C to 150°C</text>
<text x="20" y="198.2">•</text>
<text x="25" y="198.2">Available in SOIC(8) package and leadless VSON</text>
<text x="25" y="202.5">(8) package (3.0 mm x 3.0 mm) with improved</text>
<text x="25" y="206.7">automated optical inspection (AOI) capability</text>
<text x="20" y="219.4">•</text>
<text x="131.8" y="221.5">Functional Block Diagram</text>
<text x="20" y="223.6">•</text>
<text x="20" y="227.9">•</text>
<text x="25" y="227.9">Heavy machinery ISOBUS applications –</text>
<text x="25" y="232.1">ISO 11783</text>
<text x="20" y="236.3">•</text>
<text x="25" y="236.3">SAE J2284 High-speed CAN for automotive</text>
<text x="20" y="244.8">•</text>
<text x="25" y="240.6">applications</text>
<text x="25" y="244.8">GMW3122 Dual-wire CAN physical layer</text>
<text x="20" y="249">•</text>
<text x="25" y="249">Meets requirements of SAE J2962, GIFT/ICT,</text>
<text x="25" y="253.3">ISO16845</text>
</g>
<g font-size="3.5" fill="#00f">
<text x="25" y="64.9">Functional Safety-Capable</text>
<text x="30" y="69.6">Documentation available to aid functional safety</text>
<text x="30" y="73.9">system design</text>
<text x="25" y="219.4">Automotive and Transportation</text>
<text x="25" y="223.6">All devices support highly loaded CAN networks</text>
</g>
<g font-size="3.2" fill="#00f">
<text x="98.4" y="17.3">TCAN1042-Q1, TCAN1042V-Q1, TCAN1042H-Q1, TCAN1042HV-Q1</text>
<text x="88.5" y="21.1">TCAN1042G-Q1, TCAN1042GV-Q1, TCAN1042HG-Q1, TCAN1042HGV-Q1</text>
</g>
<g font-size="2.8">
<text x="111.1" y="124.9">(1)</text>
<text x="118.6" y="124.9">For all available packages, see the orderable addendum at</text>
<text x="118.6" y="128.3">the end of the data sheet.</text>
<text x="111.1" y="198">A.</text>
<text x="117.4" y="198">Terminal 5 function is device dependent; NC on devices</text>
<text x="117.4" y="202.3">without the &quot;V&quot; suffix, and V</text>
<text x="155" y="202.3">for I/O level shifting for devices</text>
<text x="117.4" y="206.5">with the &quot;V&quot; suffix.</text>
<text x="111.1" y="210.7">B.</text>
<text x="117.4" y="210.7">RXD logic output is driven to V</text>
<text x="117.4" y="215">suffix, and V</text>
<text x="135.9" y="215">for devices with the &quot;V&quot; suffix.</text>
<text x="159.5" y="210.7">on devices without the &quot;V&quot;</text>
<text x="27.9" y="265.5">An IMPORTANT NOTICE at the end of this data sheet addresses availability, warranty, changes, use in safety-critical applications,</text>
<text x="27.9" y="268.9">intellectual property matters and other important disclaimers. PRODUCTION DATA.</text>
</g>
<g font-size="2.6">
<text x="75.7" y="165.1">CC</text>
<text x="89.7" y="165.1">IO</text>
</g>
<g font-size="2.5">
<text x="129.4" y="24.3">SLLSES9D – FEBRUARY 2016 – REVISED OCTOBER 2021</text>
<text x="116.2" y="109.2">PART NUMBER</text>
<text x="146.3" y="109.2">PACKAGE</text>
<text x="148.6" y="113.7">SOIC (8)</text>
<text x="170.8" y="113.7">4.90 mm × 3.91 mm</text>
<text x="175.1" y="109.2">BODY SIZE</text>
<text x="116.5" y="116">TCAN1042x-Q1</text>
<text x="148.2" y="118.2">VSON (8)</text>
<text x="170.9" y="118.2">3.00 mm x 3.00 mm</text>
</g>
<g font-size="2.1">
<text x="152" y="202.8">IO</text>
<text x="132.9" y="215.5">IO</text>
<text x="155.7" y="211.3">CC</text>
</g>
<text font-size="1.9" fill="#00f" x="158.5" y="108.4">(1)</text>
<g font-size="1.2">
<text x="138.3" y="133.2">NC or VIO</text>
<text x="140.8" y="136.5">5</text>
<text x="167.6" y="133.1">VCC</text>
<text x="168.6" y="136.5">3</text>
<text x="133.4" y="143.3">VCC or VIO</text>
<text x="151.8" y="148">TSD</text>
<text x="175.7" y="147.7">7</text>
<text x="178.5" y="147.7">CANH</text>
<text x="125.2" y="154">TXD</text>
<text x="129.7" y="154">1</text>
<text x="148.8" y="153.3">Dominant</text>
<text x="149.2" y="154.7">time-out</text>
<text x="133.4" y="156.8">VCC or VIO</text>
<text x="175.7" y="156.8">6</text>
<text x="178.5" y="156.8">CANL</text>
<text x="125.3" y="165.8">STB</text>
<text x="129.7" y="165.8">8</text>
<text x="151.2" y="165.8">Mode Select</text>
<text x="143.1" y="170.6">UVP</text>
<text x="133.3" y="175.9">VCC or VIO</text>
<text x="125" y="180.5">RXD</text>
<text x="129.7" y="180.4">4</text>
<text x="133.1" y="180.4">Logic Output</text>
<text x="143.7" y="180.1">MUX</text>
<text x="149.8" y="183.3">WUP Monitor</text>
<text x="149.9" y="187.2">Low Power Receiver</text>
<text x="152.7" y="190.5">2</text>
<text x="151.7" y="193.4">GND</text>
</g>
</svg>
